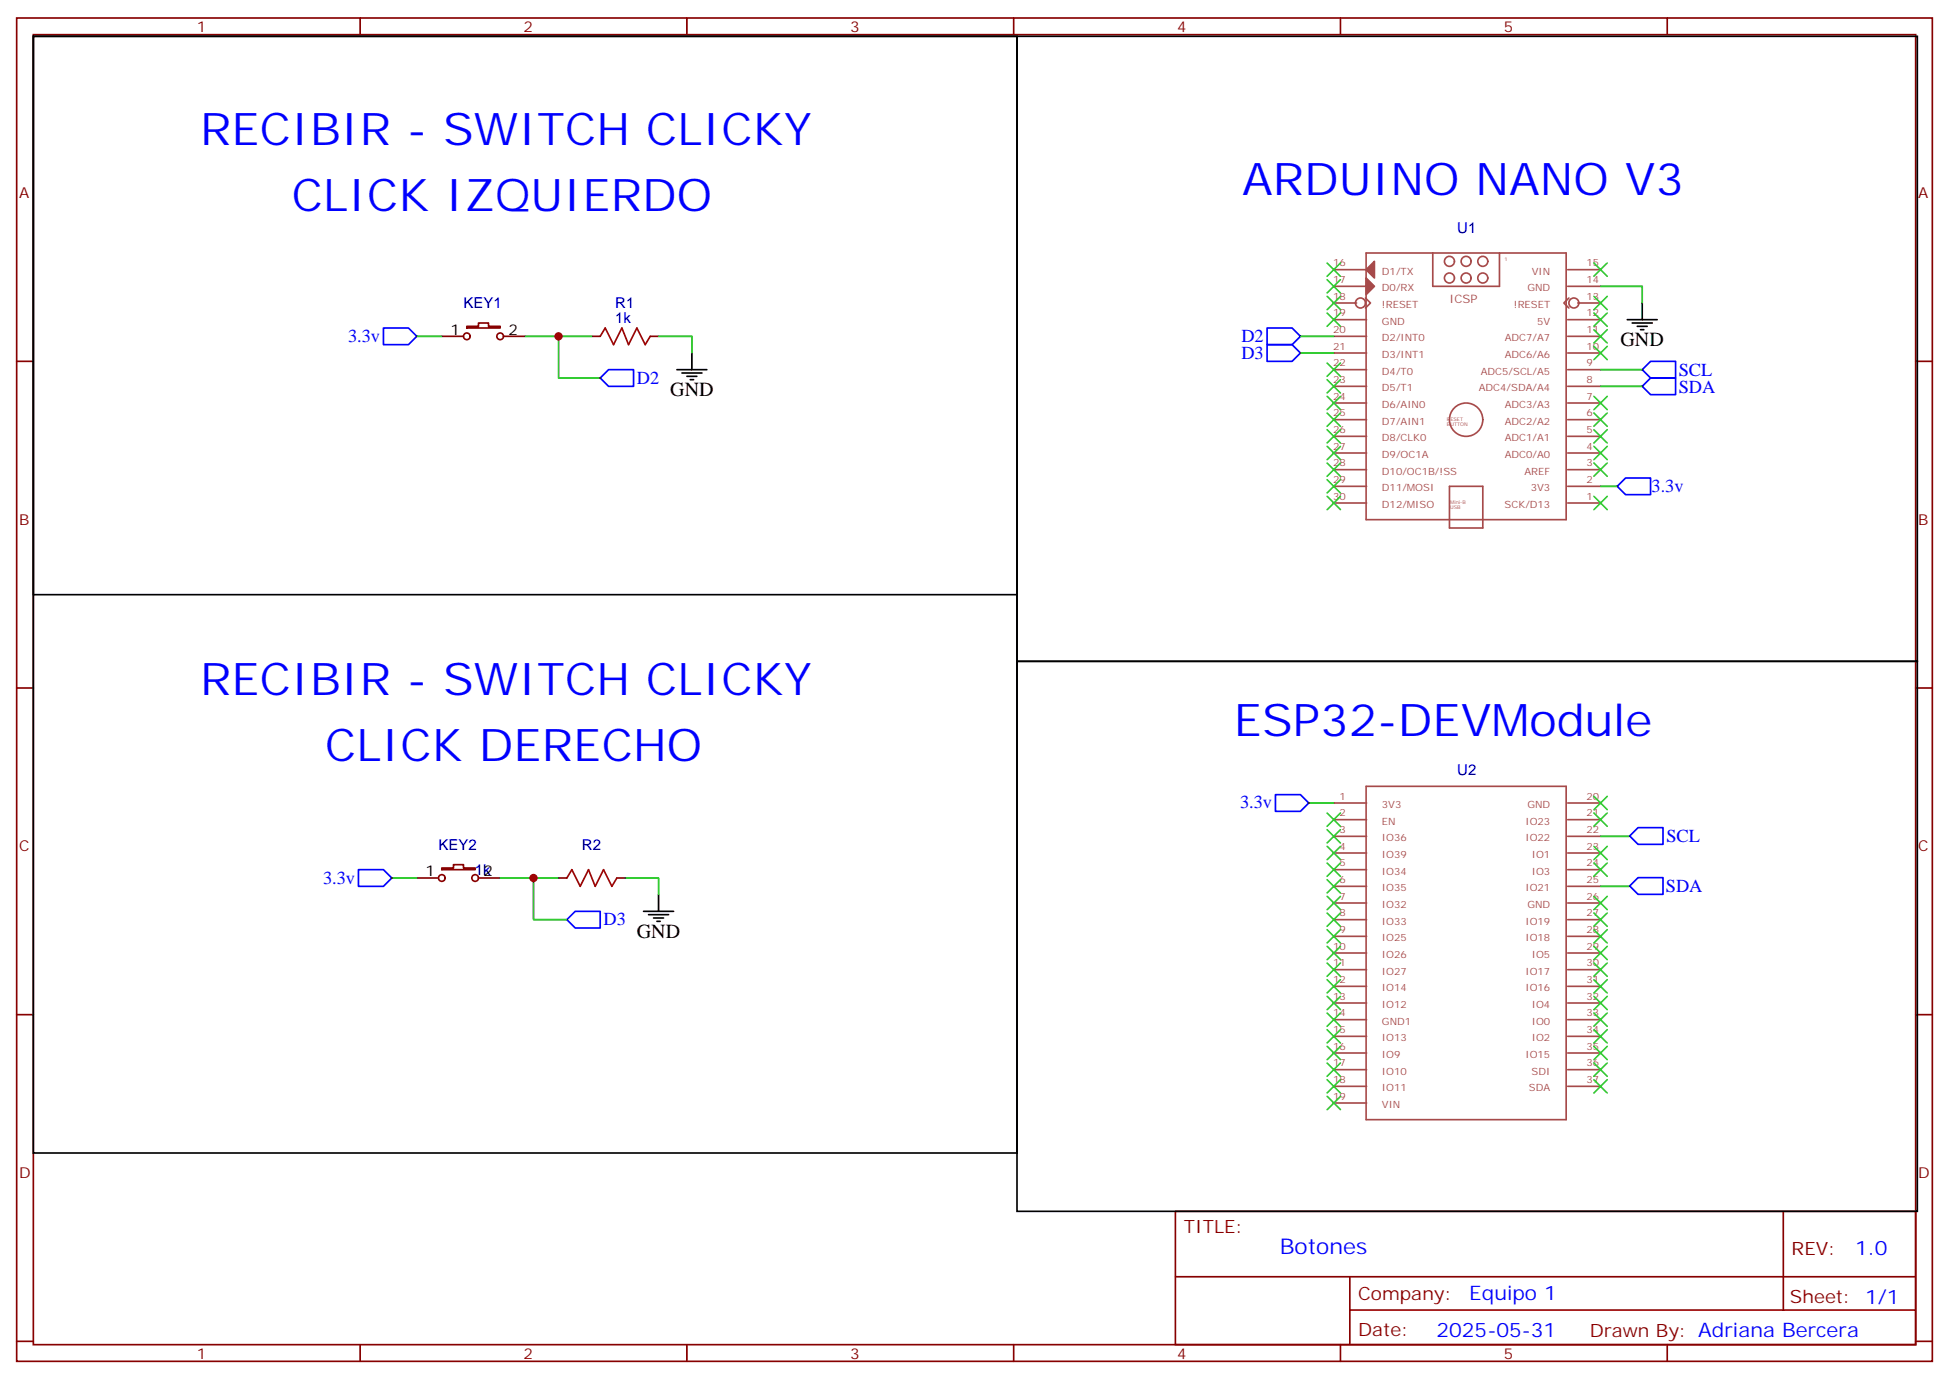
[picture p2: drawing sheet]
<svg xmlns="http://www.w3.org/2000/svg" width="412mm" height="292mm" viewBox="0 0 412 292" stroke-linecap="round" stroke-linejoin="round" font-family="sans-serif">
<g fill="none" stroke="#870000" stroke-width=".35">
<path d="M3.5 3.8h405.4v284.3h-405.4zM7.1 7.3h398.2v277.3h-398.2zM76.2 3.8v3.5M145.3 3.8v3.5M214.5 3.8v3.5M283.6 3.8v3.5M352.8 3.8v3.5M3.5 76.5h3.6M93.5 71.2h4.6M98.8 69.1h2.4v-.7h2.2v.7h2.4v.3h-7zM106.5 71.2h4.6M125.2 71.2h1.8"/>
<path d="M137.6 71.2h1.7M405.3 76.5h3.6M3.5 145.6h3.6M405.3 145.6h3.6M88.2 185.8h4.6M93.5 183.7h2.5v-.7h2.1v.7h2.4v.4h-7zM101.2 185.8h4.6M118.2 185.8h1.7M130.5 185.8h1.8M3.5 214.8h3.6M405.3 214.8h3.6M248.7 256.4h156.6v28.2h-156.6z"/>
<path d="M377.3 256.4v20.9M248.7 270.2h156.5M285.6 277.3h119.6M285.6 270.2v14.2M3.5 283.9h3.6M76.2 284.6v3.5M145.3 284.6v3.5M214.5 284.6v3.5M283.6 284.6v3.5M352.8 284.6v3.5M405.3 283.9h3.6"/>
<circle cx="98.8" cy="71.2" r=".71"/>
<circle cx="105.8" cy="71.2" r=".71"/>
<circle cx="93.5" cy="185.8" r=".71"/>
<circle cx="100.5" cy="185.8" r=".71"/>
</g>
<g fill="none" stroke="#a64a4a" stroke-width=".35">
<path d="M282.2 57.1h7M289.1 53.6h42.3v56.4h-42.3zM303.2 53.6v7h14.1v-7M307.8 58.8a1.06 1.06 0 0 0-1.5-.9 1.06 1.06 0 0 0-.3 1.7 1.06 1.06 0 0 0 1.7-.4l.1-.3M311.3 58.8a1.06 1.06 0 0 0-1.5-.9 1.06 1.06 0 0 0-.3 1.7 1.06 1.06 0 0 0 1.7-.4l.1-.3M314.8 58.8a1.06 1.06 0 0 0-1.5-.9 1.06 1.06 0 0 0-.3 1.7 1.06 1.06 0 0 0 1.8-.4v-.3M331.7 57.1h7M282.2 60.6h7M282.2 64.1h4.8M282.2 67.7h7M282.2 78.2h7M282.2 74.7h7"/>
<path d="M282.2 71.2h7M288.9 63.1l1.1 1-1.1 1.1M331.7 60.6h7M331.7 67.7h7M331.7 78.2h7M331.7 74.7h7M331.7 71.2h7M332 63.1l-1.1 1 1.1 1.1M333.8 64.1h4.9M282.2 95.9h7M282.2 92.4h7M282.2 88.8h7"/>
<path d="M282.2 85.3h7M282.2 81.8h7M282.2 99.4h7M331.7 95.9h7M331.7 92.4h7M331.7 88.8h7M331.7 85.3h7M331.7 81.8h7M331.7 99.4h7M282.2 102.9h7M282.2 106.5h7M306.7 102.9h7.1v8.9h-7.1z"/>
<path d="M331.7 102.9h7M331.7 106.5h7M282.2 170h7M282.2 173.5h7M282.2 177h7M289.1 166.4h42.3v70.6h-42.3zM331.7 170h7M331.7 173.5h7M331.7 177h7M282.2 191.1h7M282.2 198.2h7M282.2 194.7h7"/>
<path d="M282.2 187.6h7M282.2 184.1h7M282.2 180.6h7M331.7 191.1h7M331.7 198.2h7M331.7 194.7h7M331.7 187.6h7M331.7 184.1h7M331.7 180.6h7M282.2 215.8h7M282.2 219.4h7M282.2 212.3h7"/>
<path d="M282.2 201.7h7M282.2 208.8h7M282.2 205.2h7M331.7 215.8h7M331.7 219.4h7M331.7 212.3h7M331.7 201.7h7M331.7 208.8h7M331.7 205.2h7M282.2 229.9h7M282.2 233.5h7M282.2 222.9h7"/>
<path d="M282.2 226.4h7M331.7 229.9h7M331.7 222.9h7M331.7 226.4h7"/>
<circle cx="306.7" cy="55.3" r="1.06"/>
<circle cx="310.2" cy="55.3" r="1.06"/>
<circle cx="313.7" cy="55.3" r="1.06"/>
<circle cx="287.9" cy="64.1" r="1.06"/>
<circle cx="333" cy="64.1" r="1.06"/>
<circle cx="310.2" cy="88.8" r="3.5"/>
</g>
<path d="M127 71.2l1.1-1.8 1.7 3.6 1.8-3.6 1.4 3.6 1.8-3.6 1.7 3.6 1.1-1.8M119.9 185.8l1.1-1.7 1.8 3.5 1.7-3.5 1.4 3.5 1.8-3.5 1.8 3.5 1-1.8" fill="none" stroke="#a10000" stroke-width=".35"/>
<g fill="#a64a4a" stroke="#a64a4a" stroke-width=".35">
<path d="M289.1 57.1l1.7-1.8v3.5z"/>
<path d="M289.1 58.8l1.7 1.8-1.7 1.8z"/>
</g>
<path d="M81.1 69.4h5.3l1.8 1.8-1.8 1.8h-5.3zM268.1 69.4h5.3l1.8 1.8-1.8 1.8h-5.3zM268.1 73h5.3l1.8 1.7-1.8 1.8h-5.3zM349.2 76.5h5.3v3.5h-5.3l-1.7-1.8zM127 80l1.8-1.8h5.3v3.6h-5.3zM347.5 81.8l1.7-1.8h5.3v3.5h-5.3zM342.2 102.9l1.8-1.7h5.2v3.5h-5.2zM269.9 168.2h5.3l1.7 1.8-1.7 1.7h-5.3zM344.8 177l1.8-1.8h5.3v3.5h-5.3zM75.8 184.1h5.3l1.8 1.7-1.8 1.8h-5.3zM119.9 194.7l1.8-1.8h5.3v3.5h-5.3zM344.8 187.5l1.8-1.7h5.3v3.5h-5.3z" fill="none" stroke="#00f" stroke-width=".35"/>
<g fill="none" stroke="#008700" stroke-width=".35">
<path d="M88.2 71.2h5.3M111.1 71.2h14.1M118.2 71.2v8.8h8.8M139.3 71.2h7.1v3.5M275.2 71.2h7M275.2 74.7h7M338.7 60.6h8.8v3.5M338.7 78.2h8.8M338.7 81.8h8.8M338.7 102.9h3.5M276.9 170h5.3M338.7 177h6"/>
<path d="M82.9 185.8h5.3M105.8 185.8h12.4M112.9 185.8v8.9h7M132.3 185.8h7v3.6M338.7 187.6h6"/>
</g>
<g fill="none" stroke="#000" stroke-width=".35">
<path d="M7.1 7.7h208.1v236.4h-208.1zM7.1 7.7h208.1v118.2h-208.1zM215.2 7.7h190.5v132.3h-190.5zM143.2 78.2h6.4M144.3 79h4.2M145.3 79.7h2.2M146.4 74.7v3.5M344.3 67.7h6.4M345.4 68.4h4.2M346.4 69.1h2.1M347.1 69.8h.7M347.5 64.1v3.6"/>
<path d="M146 80.4h.8M215.2 140h190.5v116.4h-190.5zM136.2 192.9h6.3M137.2 193.6h4.3M138.3 194.3h2.1M139 195h.7M139.3 189.4v3.5"/>
</g>
<g fill="none" stroke="#3c3" stroke-width=".35">
<path d="M280.8 55.7l2.8 2.8M280.8 59.2l2.8 2.8M283.6 55.7l-2.8 2.8M283.6 59.2l-2.8 2.8M337.3 55.7l2.8 2.8M340.1 55.7l-2.8 2.8M280.8 62.7l2.8 2.8M280.8 66.3l2.8 2.8M280.8 76.8l2.8 2.9M283.6 62.7l-2.8 2.8M283.6 66.3l-2.8 2.8M283.6 76.8l-2.8 2.9"/>
<path d="M337.3 73.3l2.8 2.8M337.3 69.8l2.8 2.8M337.3 66.3l2.8 2.8M337.3 62.7l2.8 2.8M340.1 73.3l-2.8 2.8M340.1 69.8l-2.8 2.8M340.1 66.3l-2.8 2.8M340.1 62.7l-2.8 2.8M280.8 80.4l2.8 2.8M280.8 83.9l2.8 2.8M280.8 87.4l2.8 2.8M280.8 90.9l2.8 2.9"/>
<path d="M280.8 94.5l2.8 2.8M280.8 98l2.8 2.8M283.6 80.4l-2.8 2.8M283.6 83.9l-2.8 2.8M283.6 87.4l-2.8 2.8M283.6 90.9l-2.8 2.9M283.6 94.5l-2.8 2.8M283.6 98l-2.8 2.8M337.3 98l2.8 2.8M337.3 94.5l2.8 2.8M337.3 90.9l2.8 2.9M337.3 87.4l2.8 2.8"/>
<path d="M337.3 83.9l2.8 2.8M340.1 98l-2.8 2.8M340.1 94.5l-2.8 2.8M340.1 90.9l-2.8 2.9M340.1 87.4l-2.8 2.8M340.1 83.9l-2.8 2.8M280.8 101.5l2.8 2.9M280.8 105.1l2.8 2.8M283.6 101.5l-2.8 2.9M283.6 105.1l-2.8 2.8M337.3 105.1l2.8 2.8M340.1 105.1l-2.8 2.8"/>
<path d="M280.8 172.1l2.8 2.8M280.8 175.6l2.8 2.8M280.8 179.1l2.8 2.9M283.6 172.1l-2.8 2.8M283.6 175.6l-2.8 2.8M283.6 179.1l-2.8 2.9M337.3 179.1l2.8 2.9M337.3 172.1l2.8 2.8M337.3 168.6l2.8 2.8M340.1 168.6l-2.8 2.8M340.1 179.1l-2.8 2.9M340.1 172.1l-2.8 2.8"/>
<path d="M280.8 182.7l2.8 2.8M280.8 186.2l2.8 2.8M280.8 189.7l2.8 2.8M280.8 193.3l2.8 2.8M280.8 196.8l2.8 2.8M283.6 182.7l-2.8 2.8M283.6 186.2l-2.8 2.8M283.6 189.7l-2.8 2.8M283.6 193.3l-2.8 2.8M283.6 196.8l-2.8 2.8M337.3 196.8l2.8 2.8M337.3 193.3l2.8 2.8"/>
<path d="M337.3 189.7l2.8 2.8M337.3 182.7l2.8 2.8M340.1 196.8l-2.8 2.8M340.1 193.3l-2.8 2.8M340.1 189.7l-2.8 2.8M340.1 182.7l-2.8 2.8M280.8 200.3l2.8 2.8M280.8 203.8l2.8 2.9M280.8 207.4l2.8 2.8M280.8 210.9l2.8 2.8M280.8 214.4l2.8 2.8M280.8 217.9l2.8 2.9"/>
<path d="M283.6 200.3l-2.8 2.8M283.6 203.8l-2.8 2.9M283.6 207.4l-2.8 2.8M283.6 210.9l-2.8 2.8M283.6 214.4l-2.8 2.8M283.6 217.9l-2.8 2.9M337.3 217.9l2.8 2.9M337.3 214.4l2.8 2.8M337.3 210.9l2.8 2.8M337.3 207.4l2.8 2.8M337.3 203.8l2.8 2.9M337.3 200.3l2.8 2.8"/>
<path d="M340.1 217.9l-2.8 2.9M340.1 214.4l-2.8 2.8M340.1 210.9l-2.8 2.8M340.1 207.4l-2.8 2.8M340.1 203.8l-2.8 2.9M340.1 200.3l-2.8 2.8M280.8 221.5l2.8 2.8M280.8 225l2.8 2.8M280.8 228.5l2.8 2.9M280.8 232.1l2.8 2.8M283.6 221.5l-2.8 2.8M283.6 225l-2.8 2.8"/>
<path d="M283.6 228.5l-2.8 2.9M283.6 232.1l-2.8 2.8M337.3 228.5l2.8 2.9M337.3 225l2.8 2.8M337.3 221.5l2.8 2.8M340.1 228.5l-2.8 2.9M340.1 225l-2.8 2.8M340.1 221.5l-2.8 2.8"/>
</g>
<g fill="#c00">
<circle cx="118.2" cy="71.2" r=".88"/>
<circle cx="112.9" cy="185.8" r=".88"/>
</g>
<g font-size="9.5" fill="#00f">
<text x="42.3" y="30.6">RECIBIR - SWITCH CLICKY</text>
<text x="262.8" y="41.2">ARDUINO NANO V3</text>
<text x="61.7" y="44.7">CLICK IZQUIERDO</text>
<text x="42.3" y="147">RECIBIR - SWITCH CLICKY</text>
<text x="261.1" y="155.9">ESP32-DEVModule</text>
<text x="68.8" y="161.1">CLICK DERECHO</text>
</g>
<text font-size="4.6" fill="#00f" x="270.8" y="265.4">Botones</text>
<g font-size="4.2">
<text x="342.9" y="73.3">GND</text>
<text x="141.8" y="83.9">GND</text>
<text x="134.8" y="198.5">GND</text>
</g>
<g font-size="4.2" fill="#00f">
<text x="392.5" y="265.7">1.0</text>
<text x="310.9" y="275.2">Equipo 1</text>
<text x="304" y="283">2025-05-31</text>
</g>
<g font-size="3.9" fill="#00f">
<text x="73.6" y="72.5">3.3v</text>
<text x="262.7" y="72.4">D2</text>
<text x="262.7" y="75.9">D3</text>
<text x="134.8" y="81.2">D2</text>
<text x="355.2" y="79.6">SCL</text>
<text x="355.2" y="83.1">SDA</text>
<text x="349.5" y="104.2">3.3v</text>
<text x="262.4" y="171.1">3.3v</text>
<text x="352.6" y="178.2">SCL</text>
<text x="68.4" y="187.1">3.3v</text>
<text x="352.5" y="188.8">SDA</text>
<text x="127.7" y="195.9">D3</text>
</g>
<g font-size="3.9" fill="#800">
<text x="250.5" y="261">TITLE:</text>
<text x="379.1" y="265.7">REV:</text>
<text x="287.4" y="275.2">Company:</text>
<text x="378.7" y="275.8">Sheet: 1/1</text>
<text x="287.4" y="282.9">Date:</text>
<text x="336.4" y="282.9">Drawn By: Adriana Bercera</text>
</g>
<g font-size="3.2" fill="#800">
<text x="41.6" y="6.8">1</text>
<text x="110.8" y="6.8">2</text>
<text x="179.9" y="6.8">3</text>
<text x="249.1" y="6.8">4</text>
<text x="318.2" y="6.8">5</text>
<text x="4.1" y="41.9">A</text>
<text x="405.9" y="41.9">A</text>
<text x="4.1" y="111.1">B</text>
<text x="405.9" y="111.1">B</text>
<text x="4.1" y="180.2">C</text>
<text x="405.9" y="180.2">C</text>
<text x="4.1" y="249.3">D</text>
<text x="405.9" y="249.3">D</text>
<text x="41.6" y="287.6">1</text>
<text x="110.8" y="287.6">2</text>
<text x="179.9" y="287.6">3</text>
<text x="249.1" y="287.6">4</text>
<text x="318.2" y="287.6">5</text>
</g>
<g font-size="3.2" fill="#000080">
<text x="308.3" y="49.3">U1</text>
<text x="98.1" y="65.3">KEY1</text>
<text x="130.2" y="65.2">R1</text>
<text x="130.2" y="68.4">1k</text>
<text x="308.3" y="164">U2</text>
<text x="92.8" y="179.9">KEY2</text>
<text x="123.1" y="179.8">R2</text>
<text x="100.4" y="185.3">1k</text>
</g>
<g font-size="3.2">
<text x="95.4" y="70.8">1</text>
<text x="107.6" y="70.8">2</text>
<text x="90.1" y="185.5">1</text>
<text x="102.3" y="185.5">2</text>
</g>
<text font-size="2.5" fill="#a54b4b" x="306.7" y="64.1">ICSP</text>
<g font-size="2.1" fill="#a54b4b">
<text x="282.1" y="59.9">17</text>
<text x="282.1" y="56.4">16</text>
<text x="292.4" y="58.1">D1/TX</text>
<text x="324.1" y="58.1">VIN</text>
<text x="335.7" y="59.9">14</text>
<text x="335.7" y="56.4">15</text>
<text x="282.1" y="63.4">18</text>
<text x="292.4" y="65.2">!RESET</text>
<text x="292.4" y="61.6">D0/RX</text>
<text x="320.3" y="65.2">!RESET</text>
<text x="323.2" y="61.6">GND</text>
<text x="335.7" y="63.4">13</text>
<text x="282.1" y="70.5">20</text>
<text x="282.1" y="67">19</text>
<text x="292.4" y="68.7">GND</text>
<text x="325.2" y="68.7">5V</text>
<text x="335.7" y="67">12</text>
<text x="335.7" y="70.5">11</text>
<text x="282.1" y="74">21</text>
<text x="282.1" y="77.6">22</text>
<text x="292.4" y="72.2">D2/INT0</text>
<text x="292.4" y="75.8">D3/INT1</text>
<text x="318.4" y="75.8">ADC6/A6</text>
<text x="318.4" y="72.2">ADC7/A7</text>
<text x="335.7" y="77.6">9</text>
<text x="335.7" y="74">10</text>
<text x="282.1" y="81.1">23</text>
<text x="292.4" y="79.3">D4/T0</text>
<text x="292.4" y="82.8">D5/T1</text>
<text x="312.9" y="82.8">ADC4/SDA/A4</text>
<text x="313.3" y="79.3">ADC5/SCL/A5</text>
<text x="335.7" y="81.1">8</text>
<text x="282.1" y="84.6">24</text>
<text x="282.1" y="88.1">25</text>
<text x="292.4" y="86.3">D6/AIN0</text>
<text x="292.4" y="89.9">D7/AIN1</text>
<text x="318.4" y="89.9">ADC2/A2</text>
<text x="318.4" y="86.3">ADC3/A3</text>
<text x="335.7" y="88.1">6</text>
<text x="335.7" y="84.6">7</text>
<text x="282.1" y="91.7">26</text>
<text x="282.1" y="95.2">27</text>
<text x="292.4" y="93.4">D8/CLK0</text>
<text x="318.4" y="93.4">ADC1/A1</text>
<text x="335.7" y="95.2">4</text>
<text x="335.7" y="91.7">5</text>
<text x="282.1" y="98.7">28</text>
<text x="292.4" y="96.9">D9/OC1A</text>
<text x="292.4" y="100.5">D10/OC1B/!SS</text>
<text x="318.4" y="96.9">ADC0/A0</text>
<text x="322.6" y="100.5">AREF</text>
<text x="335.7" y="98.7">3</text>
<text x="282.1" y="102.2">29</text>
<text x="282.1" y="105.8">30</text>
<text x="292.4" y="104">D11/MOSI</text>
<text x="292.4" y="107.5">D12/MISO</text>
<text x="318.4" y="107.5">SCK/D13</text>
<text x="323.9" y="104">3V3</text>
<text x="335.7" y="102.2">2</text>
<text x="335.7" y="105.8">1</text>
<text x="283.4" y="169.3">1</text>
<text x="283.4" y="172.8">2</text>
<text x="292.4" y="171">3V3</text>
<text x="323.2" y="171">GND</text>
<text x="335.7" y="169.3">20</text>
<text x="335.7" y="172.8">21</text>
<text x="283.4" y="179.9">4</text>
<text x="283.4" y="176.3">3</text>
<text x="292.4" y="174.5">EN</text>
<text x="292.4" y="178.1">IO36</text>
<text x="322.8" y="178.1">IO22</text>
<text x="322.8" y="174.5">IO23</text>
<text x="335.7" y="176.3">22</text>
<text x="335.7" y="179.9">23</text>
<text x="283.4" y="183.4">5</text>
<text x="292.4" y="185.1">IO34</text>
<text x="292.4" y="181.6">IO39</text>
<text x="324.1" y="185.1">IO3</text>
<text x="324.1" y="181.6">IO1</text>
<text x="335.7" y="183.4">24</text>
<text x="283.4" y="190.4">7</text>
<text x="283.4" y="186.9">6</text>
<text x="292.4" y="188.6">IO35</text>
<text x="322.8" y="188.6">IO21</text>
<text x="335.7" y="190.4">26</text>
<text x="335.7" y="186.9">25</text>
<text x="283.4" y="197.5">9</text>
<text x="283.4" y="194">8</text>
<text x="292.4" y="192.2">IO32</text>
<text x="292.4" y="195.7">IO33</text>
<text x="322.8" y="195.7">IO19</text>
<text x="323.2" y="192.2">GND</text>
<text x="335.7" y="197.5">28</text>
<text x="335.7" y="194">27</text>
<text x="282.1" y="201">10</text>
<text x="292.4" y="199.2">IO25</text>
<text x="292.4" y="202.8">IO26</text>
<text x="322.8" y="199.2">IO18</text>
<text x="324.1" y="202.8">IO5</text>
<text x="335.7" y="201">29</text>
<text x="282.1" y="208.1">12</text>
<text x="282.1" y="204.6">11</text>
<text x="292.4" y="209.8">IO14</text>
<text x="292.4" y="206.3">IO27</text>
<text x="322.8" y="209.8">IO16</text>
<text x="322.8" y="206.3">IO17</text>
<text x="335.7" y="208.1">31</text>
<text x="335.7" y="204.6">30</text>
<text x="282.1" y="215.1">14</text>
<text x="282.1" y="211.6">13</text>
<text x="292.4" y="213.3">IO12</text>
<text x="324.1" y="213.3">IO4</text>
<text x="335.7" y="215.1">33</text>
<text x="335.7" y="211.6">32</text>
<text x="282.1" y="218.7">15</text>
<text x="292.4" y="216.9">GND1</text>
<text x="292.4" y="220.4">IO13</text>
<text x="324.1" y="216.9">IO0</text>
<text x="324.1" y="220.4">IO2</text>
<text x="335.7" y="218.7">34</text>
<text x="282.1" y="222.2">16</text>
<text x="282.1" y="225.7">17</text>
<text x="292.4" y="223.9">IO9</text>
<text x="292.4" y="227.5">IO10</text>
<text x="322.8" y="223.9">IO15</text>
<text x="324.1" y="227.5">SDI</text>
<text x="335.7" y="222.2">35</text>
<text x="335.7" y="225.7">36</text>
<text x="282.1" y="229.2">18</text>
<text x="282.1" y="232.8">19</text>
<text x="292.4" y="231">IO11</text>
<text x="323.5" y="231">SDA</text>
<text x="335.7" y="229.2">37</text>
<text x="292.4" y="234.5">VIN</text>
</g>
<g font-size="1.1" fill="#a54b4b">
<text x="318.4" y="55.3">1</text>
<text x="306.2" y="89.1">RESET</text>
<text x="306.2" y="90.1">BUTTON</text>
<text x="306.8" y="106.7">Mini-B</text>
<text x="306.8" y="107.8">USB</text>
</g>
</svg>
